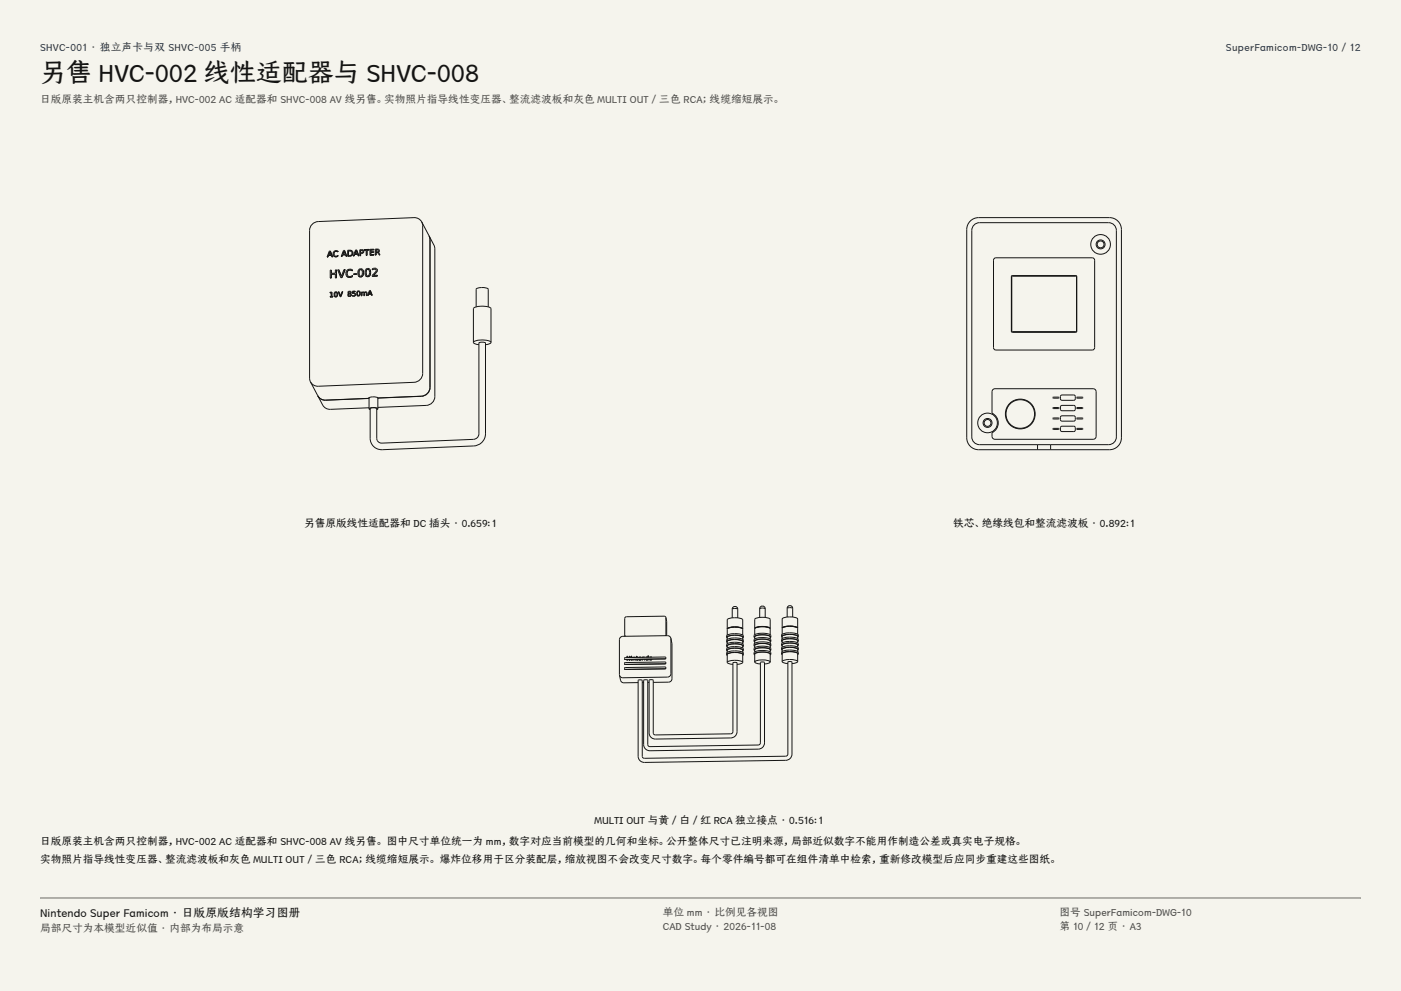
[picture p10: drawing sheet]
<svg xmlns="http://www.w3.org/2000/svg" width="420mm" height="297mm" viewBox="0 0 420 297" stroke-linecap="round" stroke-linejoin="round" font-family="sans-serif">
<g fill="#f5f4ed">
<path d="M0 0h420v297h-420z"/>
<path d="M12 12h396v275h-396z"/>
</g>
<g fill="none" stroke="#141413" stroke-width=".3">
<path d="M98 77h.1M98.3 77h.1M98.3 77h-.3M98.5 76.6l.8-.1 .2 .5M98.5 76.6h.1M98.5 76.6l-.2 .4M98.9 75.5l.3 .8-.7 .1zM99 75.2l.7 1.8M99 75.2h.1M99 75.2h-.3l-.7 1.8M99.5 77h.1M99.7 77h.1"/>
<path d="M99.7 77h-.2M99.9 76.6h.1M99.9 76.6a.94 .94 0 0 0 1.4 .2M100.8 75.3l.5 .2M100.8 75.3a.73 .73 0 0 0-.7 1.1 .73 .73 0 0 0 1.2 .1M101.3 75.3a.97 .97 0 0 0-1.2 .1 .97 .97 0 0 0-.2 1.2M101.3 75.3h.1M101.3 75.5h.1M101.3 75.3v.2M101.3 76.5v.3M101.3 76.5h.1M101.3 76.8h.1"/>
<path d="M102.3 76.9h.1M102.5 76.9h.1M102.5 76.9h-.2M102.7 76.4h.1M102.7 76.4l-.2 .5M103.1 75.3l.4 .9h-.7zM103.3 75h.1M103.3 75l-.3 .1-.7 1.8M103.3 75l.7 1.8M103.5 76.4l.2 .4M103.5 76.4h-.8M103.7 76.8h.1"/>
<path d="M104 76.8h-.3M104 76.8h.1M104.2 76.8h.1M104.5 75.2v1.4a.78 .78 0 0 0 .9-.2 .78 .78 0 0 0 0-1M104.5 75.2h.1M104.8 75.2l.6 .2M104.8 75.2l.6 .3M104.8 75.2h-.3M105.7 75.4l-.4-.3-1.1-.1v1.8M105.7 75.4h.1M105.7 75.4a1.07 1.07 0 0 1-.2 1.2 1.07 1.07 0 0 1-1.3 .2M105.9 76.7h.1"/>
<path d="M106.2 76.7h-.3M106.3 76.2h.9l.1 .5M106.3 76.2h.1M106.3 76.2l-.1 .5M106.7 75.1l.4 .9h-.7zM106.9 74.9h-.3l-.7 1.8M106.9 74.9h.1M106.9 74.9l.7 1.8M107.3 76.7h.1M107.6 76.6v.1M107.6 76.7h-.3M107.9 76.6h.1"/>
<path d="M108.1 75h.3a.33 .33 0 0 1 .4 .4 .33 .33 0 0 1-.4 .3h-.3zM108.1 75.9h.1M108.1 76.6h.1M108.1 75.9v.7M108.1 75h.1M108.1 76.6h-.2M109 75.1l-.4-.3-.7 .1v1.7M109 75.1h.1M109 75.1a.64 .64 0 0 1-.2 .7 .64 .64 0 0 1-.7 .1M109.1 75h.7v1.6M109.1 75h.1M109.8 76.6h.1"/>
<path d="M110 75h.1M110 76.5v.1M110 75v1.6M110 76.6h-.2M110.7 74.7l-1.6 .1v.2M110.7 74.9l-.7 .1M110.7 74.7h.1M110.7 74.9h.1M110.7 74.7v.2M110.9 76.5h.1M111.2 75.7v.6h.9M111.2 74.9h.1"/>
<path d="M111.2 74.9v.6l.8-.1M111.2 75.7h.1M112 75.4v.2M112 75.4h.1M112 75.6h.1M112 75.6l-.8 .1M112.1 74.7h-1.2v1.8M112.1 74.9h-.9M112.1 74.7h.1M112.1 74.9h.1M112.1 74.7v.2M112.1 76.3h.1"/>
<path d="M112.1 76.5h.1M112.1 76.3v.2M112.1 76.5h-1.2M112.5 76.4h.1M112.7 74.9v.6l.6-.1 .1-.4M112.7 75.7h.1M112.7 76.4h.1M112.7 75.7l.1 .7M112.7 74.9h.1M112.8 75.7l.6 .2M112.8 76.4h-.3M113.1 74.8l.3 .2"/>
<path d="M113.1 74.8l-.4 .1M113.4 75.6l.3 .3M113.4 75.9h.1M113.4 75.9l.3 .5h.2M113.6 75.4l-.2 .2M113.6 74.9l-.3-.3-.8 .1v1.7M113.6 74.9h.1M113.6 74.9l.1 .2M113.7 75.9h.1M113.7 75.9l.2 .5M113.7 75.1l-.1 .3M113.9 76.4h.1"/>
<path d="M126.4 66.5l3.9 7.8 .1 44.6a2.7 2.7 0 0 1-2.7 2.6l-14.4 .6M126.4 66.5l.3 1.1v44.3a2.7 2.7 0 0 1-2.6 2.7l-28.7 1.2-1.4-.4-.9-.9M126.4 66.5l-.9-1-1.4-.3-28.7 1.2a2.71 2.71 0 0 0-2.6 2.6v44.3l.3 1.2M128.9 71.8l-.3-1.1 .3 1.1v44.3a2.7 2.7 0 0 1-2.6 2.7l-12.9 .5M298 77.5l.6-.2h28.8l.6 .2 .2 .5v26.2l-.2 .5-.6 .2h-28.8l-.6-.2-.2-.5v-26.2zM98.9 87.8l.4-.1v1.1l-.4 .2M98.9 87.8h.1M98.9 89h.1M99 83.3h.1M99.3 80.9h.1M99.3 80.9l-.3 .1v2.3M99.3 82.2v1.1"/>
<path d="M99.3 82.2l1.2-.1v1.2M99.3 82.2h.1M99.3 83.3h.1M99.3 83.3h-.3M99.5 87.5v1.3h.3M99.5 87.5l-.6 .1v.2M99.5 87.5h.1M99.8 88.8h.1M99.8 89h.1M99.8 88.8v.2M99.8 89h-.9M100.2 88.7l.1 .1"/>
<path d="M100.2 88.7h.1M100.3 88.8l.4 .2M100.4 88.7h.1M100.4 87.8v.9M100.5 83.3h.1M100.7 87.6l-.3 .2M100.7 87.6l.3 .3a.5 .5 0 0 1 0 .6 .5 .5 0 0 1-.6 .2M100.9 80.9h-.4v1h-1.2v-1M100.9 80.9h.1M100.9 83.3h.1M100.9 80.9v2.4M100.9 83.3h-.4"/>
<path d="M101.1 87.7a.6 .6 0 0 0-.8-.1 .6 .6 0 0 0-.1 .8v.3M101.1 87.7h.1M101.1 87.7l.1 .5M101.2 88.2l-.1 .6-.4 .2M101.6 80.8l-.4 .1 1 2.3M101.6 80.8h.1M101.6 87.4h-.2l.5 1.5M101.6 87.4h.1M101.9 88.9h.1M102.2 83.2h.1M102.2 88.9h.1M102.2 88.9h-.3"/>
<path d="M102.5 83.2h.1M102.5 83.2h-.3M102.8 87.4h-.3l-.4 1.3-.5-1.3M102.8 87.4h.1M102.8 87.4l-.6 1.5M103.5 80.8h-.4l-.8 2-.7-2M103.5 80.8h.1M103.5 80.8l-1 2.4M103.8 82.6h.1M103.8 82.6a1.25 1.25 0 0 0 1.9 .3M104.3 88.6h.1M104.3 87.8h.1"/>
<path d="M104.3 87.8l.3 .2-.3 .3v.3M104.5 87.8l.1 .1M104.6 87.5l-.1 .3M104.8 87.4l-.2 .1M104.8 87.4l.2 .2a.29 .29 0 0 1-.1 .3 .29 .29 0 0 1-.3 0M105.2 87.5a.5 .5 0 0 0-.6-.2 .5 .5 0 0 0-.3 .5M105.2 87.5l.1 .1M105.2 87.5h.1M105.3 88.2v.2M105.3 88.2v.1M105.3 87.6l-.3 .4 .3 .2M105.3 88.4a.57 .57 0 0 1-.4 .4 .57 .57 0 0 1-.6-.2"/>
<path d="M105.6 88.7h.1M105.7 80.9a1.29 1.29 0 0 0-1.7 .1 1.29 1.29 0 0 0-.2 1.6M105.7 80.9h.1M105.7 81.2h.1M105.7 80.9v.3M105.7 82.5v.4M105.7 82.5h.1M105.7 82.9h.1M105.7 81.2a.96 .96 0 0 0-1.4 0 .96 .96 0 0 0 0 1.4 .96 .96 0 0 0 1.4-.1M105.7 88h.1M105.9 87.4v.4l.6 .2M105.9 87.4h.1"/>
<path d="M106 82.3h.1M106 87.9l-.3 .1M106 87.9a.4 .4 0 0 1 .3 .7 .4 .4 0 0 1-.7-.1v.2M106.5 87.4h.1M106.5 87.2l-.8 .1v.7M106.5 87.2h.1M106.5 87.2v.2M106.5 87.4h-.6M106.5 88h.1M106.5 88a.63 .63 0 0 1-.2 .7 .63 .63 0 0 1-.7 0M106.9 82h.1M106.9 82h-.9v.3"/>
<path d="M106.9 82.2h.1M106.9 82v.2M106.9 82.2l-.9 .1M107 88.5h.1M107.4 82.6h.1M107.4 82.6l.1 .1M107.5 87.3l-.3 .3v.8M107.5 87.3l.2 .2M107.6 81.8l.1 .7M107.7 87.5h.1M107.7 87.5v.1a.5 .5 0 0 1 .1 .6 .5 .5 0 0 1-.6 .2M107.7 82.5h.1"/>
<path d="M107.9 87.4a.6 .6 0 0 0-.9-.1 .6 .6 0 0 0-.1 .9l.1 .3M107.9 87.4h.1M107.9 87.4a.69 .69 0 0 1 .1 1 .69 .69 0 0 1-1 .1M108.1 80.8l-.4 .3-.1 .7M108.1 80.8l.4 .2M108.3 88.6h.1M108.5 87.5v.2l.4-.2 .3 .1M108.5 87.5h.1M108.5 88.6h.1M108.5 87.5h-.2v1.1M108.5 88.6h-.2M108.5 81h.1"/>
<path d="M108.5 81a1.05 1.05 0 0 1-.5 1.7l-.3-.2M108.7 82.7l-.6 .3-.6-.3M108.8 80.9a.89 .89 0 0 0-1.2-.2 .89 .89 0 0 0-.3 1.1l.1 .8M108.8 80.9h.1M108.8 80.9l.2 .8-.3 1M109 87.7h.1M109 87.7l-.5 .2v.7M109 87.7l.1 .9M109.1 88.6h.1M109.2 87.6v.1M109.2 87.7h.1M109.2 88.6h.1"/>
<path d="M109.2 88.6h-.1M109.6 82.5h.1M109.6 82.5l.7 .4M109.7 87.7h.1M109.7 87.7l-.4 .1-.1 .8M109.8 87.7v.9M109.8 88.6h.1M109.9 82.4h.1M109.9 87.6l-.3-.2-.4 .3M109.9 87.6h.1M109.9 87.6l.1 1M110 88.6h.1"/>
<path d="M110 88.6h-.2M110.2 88.6h.1M110.4 88.6h.1M110.4 88.6h-.2M110.5 88.2l.7-.1 .2 .4M110.5 88.2h.1M110.5 88.2l-.1 .4M110.6 80.9h.1M110.6 80.9a.51 .51 0 0 0-.6-.1 .51 .51 0 0 0-.2 .6l.1 1M110.6 80.9a1.05 1.05 0 0 1-.5 1.7l-.2-.2M110.9 87.2l.3 .8h-.6zM110.9 82.6l-.6 .3"/>
<path d="M110.9 80.8a.89 .89 0 0 0-1.1-.2 .89 .89 0 0 0-.4 1.1l.2 .8M110.9 80.8h.1M110.9 80.8l.2 .8-.2 1M111 87l-.2 .1-.6 1.5M111 87h.1M111 87l.6 1.5M111.4 88.5h.1M111.6 82.8h.1M111.6 80.9h.1M111.6 88.5h.1M111.6 80.9a.63 .63 0 0 1 .7-.3 .63 .63 0 0 1 .5 .6l-1.2 1.3v.3M111.6 88.5h-.2"/>
<path d="M112.8 81.6h.1M112.8 81.6l-.8 .9h1.1M113 80.7a1.08 1.08 0 0 0-1.4-.2v.4M113 80.7h.1M113 80.7l-.2 .9M113.1 82.5h.1M113.1 82.7v.1M113.1 82.5v.3M113.1 82.8h-1.5M142.7 92v-5.3a3.5 3.5 0 0 1 3.7 0v5.3M303.2 82.7l19.5-.1 .1 16.8-19.5 .1zM303.4 82.7h19.2l.1 16.6-19.3 .1z"/>
<path d="M93.1 114.5l3.6 6.9 .6 .7 .8 .4 1 .2 11.5-.5M95.3 118.6l.5 .7 1.3 .6 13.4-.5M95.3 118.6h.1M95.3 118.6l.9 1 1.4 .3M110.5 119.4l.1 .1M110.5 119.3v.1M110.6 119.2v3.3M113.3 119.2v3.3M113.4 119.3a2.47 2.47 0 0 0-2.9 .1M113.4 119.3h.1M113.4 119.3l-.1 .2M128.9 116.1a2.7 2.7 0 0 1-2.6 2.6"/>
<path d="M141.9 102.6v-10.1a5.1 5.1 0 0 1 4.9-.4l.4 .4v10.1M141.9 102.6a5.1 5.1 0 0 1 4.9-.4l.4 .4M141.9 102.6l.7 .5 1 .2M147.2 102.6l-.3 .4-1.4 .3M297.7 116.8l.6-.3h29.4a.89 .89 0 0 1 .9 .9v13.4a.89 .89 0 0 1-.9 .9h-29.4a.89 .89 0 0 1-.9-.9v-1.1a3.2 3.2 0 0 0 1.9-2.9 3.2 3.2 0 0 0-1.9-3v-6.4zM315.7 119h1.7l.1 .3h-1.8zM318 118.6l.4-.2h3.5l.4 .2 .1 .9-.5 .5h-3.5l-.4-.2zM322.8 119h1.7l.1 .3h-1.7zM110.6 122.5a2.52 2.52 0 0 1 2.7 0M110.6 122.5l.4 .2M111 122.4v9a3.4 3.4 0 0 0 3.6 3.4l27.4-1.1a3.7 3.7 0 0 0 3.5-3.7v-27.2l-1.2-.2-.7 .2v27.2a1.72 1.72 0 0 1-1.7 1.7l-27.4 1.1a1.46 1.46 0 0 1-1.6-1.4v-9M111 122.6h-.1a1.7 1.7 0 0 1 2.1 0h-.1"/>
<path d="M113.3 122.5l-.4 .2M311 134.8h4M311 134.8h-17.6a3.6 3.6 0 0 1-3.6-3.6v-62.4a3.6 3.6 0 0 1 3.6-3.6h39.2a3.6 3.6 0 0 1 3.6 3.6v62.4a3.6 3.6 0 0 1-3.6 3.6h-17.6M311 133.3h-17.4a2.32 2.32 0 0 1-2.3-2.4v-61.8a2.32 2.32 0 0 1 2.3-2.4h38.8a2.32 2.32 0 0 1 2.3 2.4v61.8a2.32 2.32 0 0 1-2.3 2.4h-17.4M311 133.3h4M311 133.3v1.5M315 133.3v1.5M315.7 128.4h1.7l.1 .2-1.8 .1zM315.7 125.3h1.7l.1 .2-1.8 .1zM315.7 122.2l1.7-.1 .1 .3-1.8 .1zM318.1 127.8h4l.3 .4-.1 .9-.4 .2h-3.8l-.2-.4zM318.1 124.7h4l.3 .4-.1 .9-.4 .2h-3.8l-.2-.4z"/>
<path d="M318.1 121.6h4l.3 .3-.1 1-.4 .2-3.8-.1-.2-.3zM322.8 128.4h1.7l.1 .2-1.7 .1zM322.8 125.3h1.7l.1 .2-1.7 .1zM322.8 122.2l1.7-.1 .1 .3-1.7 .1zM187.2 198.9v.1M187.2 197.5h.1M187.2 199l.2 .1M187.2 197.5l.2 .1M187.2 197.5l.2 .2M187.2 199h.1M187.2 199l.2 .2M187.3 190.4l.2 .3"/>
<path d="M187.3 190.4v.3M187.9 197.9h.2M187.9 197.9h.1M187.9 197.7v.2M188.1 196.9h.1M188.1 196.9l.1 .2M188.1 197.9h.1M188.1 196.9v.2M188.1 197.7v.2M188.4 197.1l-.3-.4h-.2v.4M188.5 197.6l.1 .3M188.6 197.9h.1"/>
<path d="M188.7 197.6v.1M188.9 196.7h-.2v.4M188.9 196.7h.1M188.9 197.9h.1M188.9 196.7v.4M188.9 197.6v.3M188.9 197.9h-.3M189.2 197.9h.2M189.2 197.9h.1M189.2 197.6v.3M189.2 196.8h.1M189.2 196.8h.2"/>
<path d="M189.4 196.9v.1M189.4 196.9l-.2 .2M189.4 197.9h.1M189.4 196.6v.2M189.4 196.9v.2M189.4 197.6v.3M189.4 196.6l-.2 .2M189.4 196.6h.1M189.4 196.8h.1M189.7 197.9h.1M189.7 197.6v.3M189.8 196.9l.6 .1"/>
<path d="M189.8 196.9l-.1 .1M189.8 197.9h.1M189.8 197.6v.3M189.8 196.9h.1M190.3 197.8h.2M190.3 197.8h.1M190.3 197.6v.2M190.4 197h.1M190.5 197.8h.1M190.5 197.6v.2M190.8 197.6v.1M190.8 197.7h.1"/>
<path d="M190.8 197.7l.4 .1M190.9 196.7l-.2 .3M190.9 196.7v.2h.3M190.9 196.7h.1M190.9 197.6h.1M190.9 197.6l.3 .1M191.2 196.9h.1M191.2 196.9v.1M191.2 197.7v.1M191.2 197.7h.1M191.2 197.8h.1M191.4 197.6l.1 .1"/>
<path d="M191.5 197.7l.4 .1M191.5 197.7l.4 .2M191.6 197.6h.6M192.1 197h-.6M192.1 197h.1M192.2 197.6h.1M192.2 197.8h.1M192.2 197.6v.2M192.2 197.8l-.3 .1M192.5 197.6v.2M192.5 197.8h.2M192.5 197.8h.1"/>
<path d="M192.7 196.9l.5 .1M192.7 196.9l-.2 .1M192.7 197.8h.1M192.7 197.6v.2M192.7 196.9h.1M193.1 197.8h.2M193.1 197.8h.1M193.1 197.6v.2M193.2 197h.1M193.3 197.8h.1M193.3 197.6v.2M193.6 197.6l.6 .2"/>
<path d="M194.2 197.6h-.5M194.2 197.8h.2M194.2 197.8h.1M194.4 196.5l-.2 .5h-.6M194.4 196.5h.1M194.4 197.8h.1M194.4 196.5v.5M194.4 197.6v.2M194.7 197.6l.4 .2M194.8 197.6h.1M195.1 197.8l.4-.3zM195.3 197.5l-.4 .1"/>
<path d="M195.4 197h-.7M199.4 197.5l-12 .1M199.6 198.5l-12.2 .1-.2 .3M199.6 198.5v.1M199.6 197l-12.2 .1-.2 .4M199.6 197v.1M199.6 198.8l-.2 .1-12 .2M199.6 198.6l-.2 .4-12 .2M199.6 197.3l-.2 .1M199.6 197.1l-.2 .4M199.6 198.6h.1M199.6 197.1h.1"/>
<path d="M199.6 185.1l-.5-.4-11.6 .2-.2 .4v5.1M199.6 185.1v5l-.2 .4M199.6 185.1l.3 1.2v4.2M201.1 191.3a1 1 0 0 0-1-.8l-13.4 .2a1.03 1.03 0 0 0-1 1v10.6M201.1 191.3v10.6a1.03 1.03 0 0 1-1 1l-13.4 .2a1 1 0 0 1-1-.8M201.1 191.3l.3 1.7v10.4a1.03 1.03 0 0 1-1 1l-4.6 .1M217.8 196.2v-.5a5 5 0 0 1 5 0v.5M217.8 196.2l.2 .2M217.8 194.9v-.5a5 5 0 0 1 5 0v.5M217.8 194.9a5 5 0 0 1 5 0M217.8 194.9l.2 .2M217.8 193.6v-.4a5 5 0 0 1 5 0v.4"/>
<path d="M217.8 193.6a5 5 0 0 1 5 0M217.8 193.6l.2 .2M217.8 192.3v-.4a5 5 0 0 1 5 0v.4M217.8 192.3a5 5 0 0 1 5 0M217.8 192.3l.2 .3M217.8 191v-.4a5 5 0 0 1 5 0v.4M217.8 191l.2 .3M218 188.6a4.6 4.6 0 0 1 4.7 0M218 198.5a4.6 4.6 0 0 1 4.7 0M218 198.5l.7 .5 1 .1M218 195v-.1a4.5 4.5 0 0 1 4.6-.2l.1 .3M218 193.7v-.1a4.5 4.5 0 0 1 4.6-.2l.1 .3"/>
<path d="M218 192.4a4.5 4.5 0 0 1 4.6-.3l.1 .3M218 188.5v-2.8a4.6 4.6 0 0 1 4.7 0v2.8M218 188.5h.1M218 188.6v1.7M218 190.9v.7M218 192.2v.7M218 193.5v.7M218 194.8v.7M218 196.1v2.4M218.8 188.1h.1M219.5 182.6a.82 .82 0 0 1 .8-.9 .82 .82 0 0 1 .9 .9M219.5 182.6l.8-.3 .9 .3"/>
<path d="M219.5 182.6v2.6M219.7 198.7v20.6l-.5 .6-23.1 .2-.3-.4v-15.8M219.7 198.7l.6-.2 .7 .2v20.6a1.91 1.91 0 0 1-1.9 1.9l-22.6 .3a1.86 1.86 0 0 1-1.9-1.8v-15.8l.6-.2 .6 .1M219.7 198.7h.1M220.2 195.5l1.9 .2 .7 .5M220.2 195.5l-1.4 .2-1 .5M220.2 190.3l1.9 .2 .7 .5M220.2 190.3l-1.4 .2-1 .5M220.2 195.6l1.7 .1 .7 .3 .1 .3M220.2 195.6l-1.8 .2-.4 .5M220.2 190.4l1.7 .2 .7 .2 .1 .3M220.2 190.4l-1.8 .3-.4 .4"/>
<path d="M220.2 187.9l1.7 .1 .8 .5M220.2 187.9l-1.3 .1-.9 .5M220.2 187.9l2.1 .4M220.2 187.9l-1.9 .4M221.2 182.6v2.6M221.9 188.1h.1M222.7 198.5l-.7 .5-1 .1M222.7 188.5h-.1M222.7 188.6v1.7M222.7 190.9v.7M222.7 192.2v.7M222.7 193.5v.7"/>
<path d="M222.7 194.8v.7M222.7 196.1v2.4M222.8 196.2l-.1 .2M222.8 194.9l-.1 .2M222.8 193.6l-.1 .2M222.8 192.3l-.1 .3M222.8 191l-.1 .3M226.1 196.1v-.5a5 5 0 0 1 5 0v.5M226.1 196.1a5 5 0 0 1 5 0M226.1 196.1l.2 .2M226.1 194.8v-.5a5 5 0 0 1 5 0v.5M226.1 194.8l.2 .2"/>
<path d="M226.1 193.5v-.5a5 5 0 0 1 5 0v.5M226.1 193.5l.2 .2M226.1 192.2v-.5a5 5 0 0 1 5 0v.5M226.1 192.2a5 5 0 0 1 5 0M226.1 192.2l.2 .2M226.1 190.9v-.5a5 5 0 0 1 5 0v.5M226.1 190.9a5 5 0 0 1 5 0M226.1 190.9l.2 .2M226.3 198.4a4.6 4.6 0 0 1 4.6 0M226.3 198.4l.3 .3 1.4 .3M226.3 196.2l-.1-.1a4.5 4.5 0 0 1 4.6-.2l.1 .3M226.3 192.3l-.1-.1a4.5 4.5 0 0 1 4.6-.2l.1 .3"/>
<path d="M226.3 191l-.1-.1a4.5 4.5 0 0 1 4.6-.2l.1 .3M226.3 188.4v-2.8a4.6 4.6 0 0 1 4.6 0v2.8M226.3 188.4a4.6 4.6 0 0 1 4.6 0M226.3 188.4h.1M226.3 190.8v.7M226.3 192.1v.7M226.3 193.4v.7M226.3 194.7v.7M226.3 196v2.4M227 188h.1M227.7 182.4a.82 .82 0 0 1 .9-.8 .82 .82 0 0 1 .8 .8M227.7 182.4l.8-.2 .9 .2"/>
<path d="M227.7 182.4v2.6M228 198.5v24.1l-.2 .5-.5 .2-32.8 .4-.3-.5v-19.3M228 198.5l.6-.1 .6 .1v24.1a1.91 1.91 0 0 1-1.9 1.9l-32.4 .5a1.86 1.86 0 0 1-1.9-1.8v-19.3l.6-.2 .6 .2M228 198.5v.1M228.4 194.1l1.9 .2 .8 .5M228.4 194.1l-1.4 .1-.9 .6M228.4 192.8l1.9 .2 .8 .5M228.4 192.8l-1.9 .3-.4 .4M228.4 194.1l1.8 .2 .6 .3 .1 .3M228.4 194.1l-1.8 .3-.3 .5M228.4 192.8l1.8 .2 .6 .3 .1 .3M228.4 192.8l-1.8 .3-.3 .5"/>
<path d="M228.4 187.8l1.3 .1 1.1 .4 .1 1.9M228.4 187.8l-2 .5-.1 1.9M228.5 187.8l2.1 .3M228.5 187.8l-1.9 .3M229.4 182.4v2.6M230.1 188h.1M230.9 198.4l-.3 .3-1.4 .3M230.9 188.4h.1M230.9 190.8v.7M230.9 192.1v.7M230.9 193.4v.7M230.9 194.7v.7"/>
<path d="M230.9 196v2.4M231.1 196.1l-.2 .2M231.1 194.8l-.2 .2M231.1 193.5l-.2 .2M231.1 192.2l-.2 .2M231.1 190.9l-.2 .2M234.3 195.9v-.4a5 5 0 0 1 5 0v.4M234.3 195.9a5 5 0 0 1 5 0M234.3 195.9l.2 .3M234.3 194.6v-.4a5 5 0 0 1 5 0v.4M234.3 194.6a5 5 0 0 1 5 0M234.3 194.6l.2 .3"/>
<path d="M234.3 193.4v-.5a5 5 0 0 1 5 0v.5M234.3 193.4a5 5 0 0 1 5 0M234.3 193.4l.2 .2M234.3 192.1v-.5a5 5 0 0 1 5 0v.5M234.3 192.1l.2 .2M234.3 190.8v-.5a5 5 0 0 1 5 0v.5M234.3 190.8l.2 .2M234.5 190.1v-1.8a4.6 4.6 0 0 1 4.6 0v1.8M234.5 198.3a4.6 4.6 0 0 1 4.6 0M234.5 198.3l.7 .4 1 .2M234.5 196a4.5 4.5 0 0 1 4.6-.2v.2M234.5 194.7a4.5 4.5 0 0 1 4.6-.2v.2"/>
<path d="M234.5 193.4a4.5 4.5 0 0 1 4.6-.2v.2M234.5 188.2v-2.7a4.6 4.6 0 0 1 4.6 0v2.7M234.5 188.2a4.6 4.6 0 0 1 4.6 0M234.5 188.2v.1M234.5 190.7v.7M234.5 192v.7M234.5 193.3v.6M234.5 194.6v.6M234.5 195.8v2.5M234.8 188a5.7 5.7 0 0 1 4 0M235.3 187.8v.1M236 182.3a.82 .82 0 0 1 .8-.8 .82 .82 0 0 1 .8 .8"/>
<path d="M236 182.3l.8-.2 .8 .2M236 182.3v2.6M236.2 198.4v27.6l-.2 .4-.5 .2-42.6 .6-.4-.5v-22.8M236.2 198.4l.6-.1 .6 .1v27.6a1.91 1.91 0 0 1-1.9 1.9l-42.3 .6a1.86 1.86 0 0 1-1.9-1.8v-22.8l.6-.2 .6 .2M236.2 198.4h.1M236.7 191.4l1.8 .2 .8 .5M236.7 191.4l-1.4 .1-1 .6M236.7 190.1l1.8 .2 .8 .5M236.7 190.1l-1.4 .1-1 .6M236.7 191.4l1.7 .2 .7 .3v.3M236.7 191.4l-1.8 .3-.4 .5M236.7 190.1l1.7 .2 .7 .3v.3"/>
<path d="M236.7 190.1l-1.8 .3-.4 .5M237.6 182.3v2.6M238.4 187.8v.1M239.1 198.3l-.3 .3-1.4 .3M239.1 188.2v.1M239.1 190.7v.7M239.1 192v.7M239.1 193.3v.6M239.1 194.6v.6M239.1 195.8v2.5M239.3 195.9l-.2 .3M239.3 194.6l-.2 .3"/>
<path d="M239.3 193.4l-.2 .2M239.3 192.1l-.2 .2M239.3 190.8l-.2 .2M185.7 202.3l.3 1.6a1 1 0 0 0 1 .7h4.3M187.2 200.5l.2 .1M187.2 200.5h.1M192.5 203.9h.1M193 204.6h-.5M194.2 203.9h.1M194.6 204.5h-.4M195.8 203.8v.1M199.6 200l-12.2 .1-.2 .4"/>
<path d="M199.6 200v.1M199.6 200.3l-.2 .1-12 .2M199.6 200.1v.2M199.6 200.1h.1M199.6 200.3l-.2 .2-12 .1"/>
<circle cx="329.9" cy="73.2" r="2.95"/>
<circle cx="329.9" cy="73.2" r="1.34"/>
<circle cx="329.9" cy="73.2" r="1.03"/>
<circle cx="104.8" cy="88.4" r=".31"/>
<circle cx="296" cy="126.8" r="2.95"/>
<circle cx="296.1" cy="126.8" r="1.34"/>
<circle cx="296.1" cy="126.8" r="1.03"/>
<circle cx="305.9" cy="124.1" r="4.5"/>
<circle cx="305.9" cy="124.1" r="4.3"/>
</g>
<path d="M12 269.3h396zM12 269h396v.3h-396z" fill-rule="evenodd" fill="#504e49"/>
<text font-size="7.8" fill="#141413" x="12" y="24.7">另售 HVC-002 线性适配器与 SHVC-008</text>
<text font-size="3.5" fill="#141413" x="12" y="274.9">Nintendo Super Famicom · 日版原版结构学习图册</text>
<g font-size="3.2" fill="#1b365d">
<text x="12" y="15.3">SHVC-001 · 独立声卡与双 SHVC-005 手柄</text>
<text x="367.5" y="15.3">SuperFamicom-DWG-10 / 12</text>
</g>
<g font-size="3.2" fill="#504e49">
<text x="12" y="30.9">日版原装主机含两只控制器，HVC-002 AC 适配器和 SHVC-008 AV 线另售。实物照片指导线性变压器、整流滤波板和灰色 MULTI OUT / 三色 RCA；线缆缩短展示。</text>
<text x="198.7" y="274.5">单位 mm · 比例见各视图</text>
<text x="317.6" y="274.5">图号 SuperFamicom-DWG-10</text>
<text x="12" y="279.3">局部尺寸为本模型近似值 · 内部为布局示意</text>
<text x="198.7" y="278.8">CAD Study · 2026-11-08</text>
<text x="317.6" y="278.8">第 10 / 12 页 · A3</text>
</g>
<g font-size="3.2" fill="#141413">
<text x="91.2" y="158">另售原版线性适配器和 DC 插头 · 0.659:1</text>
<text x="285.8" y="158">铁芯、绝缘线包和整流滤波板 · 0.892:1</text>
<text x="178.3" y="247">MULTI OUT 与黄 / 白 / 红 RCA 独立接点 · 0.516:1</text>
<text x="12" y="253.3">日版原装主机含两只控制器，HVC-002 AC 适配器和 SHVC-008 AV 线另售。 图中尺寸单位统一为 mm，数字对应当前模型的几何和坐标。公开整体尺寸已注明来源，局部近似数字不能用作制造公差或真实电子规格。</text>
<text x="12" y="258.6">实物照片指导线性变压器、整流滤波板和灰色 MULTI OUT / 三色 RCA；线缆缩短展示。 爆炸位移用于区分装配层，缩放视图不会改变尺寸数字。每个零件编号都可在组件清单中检索，重新修改模型后应同步重建这些图纸。</text>
</g>
</svg>
